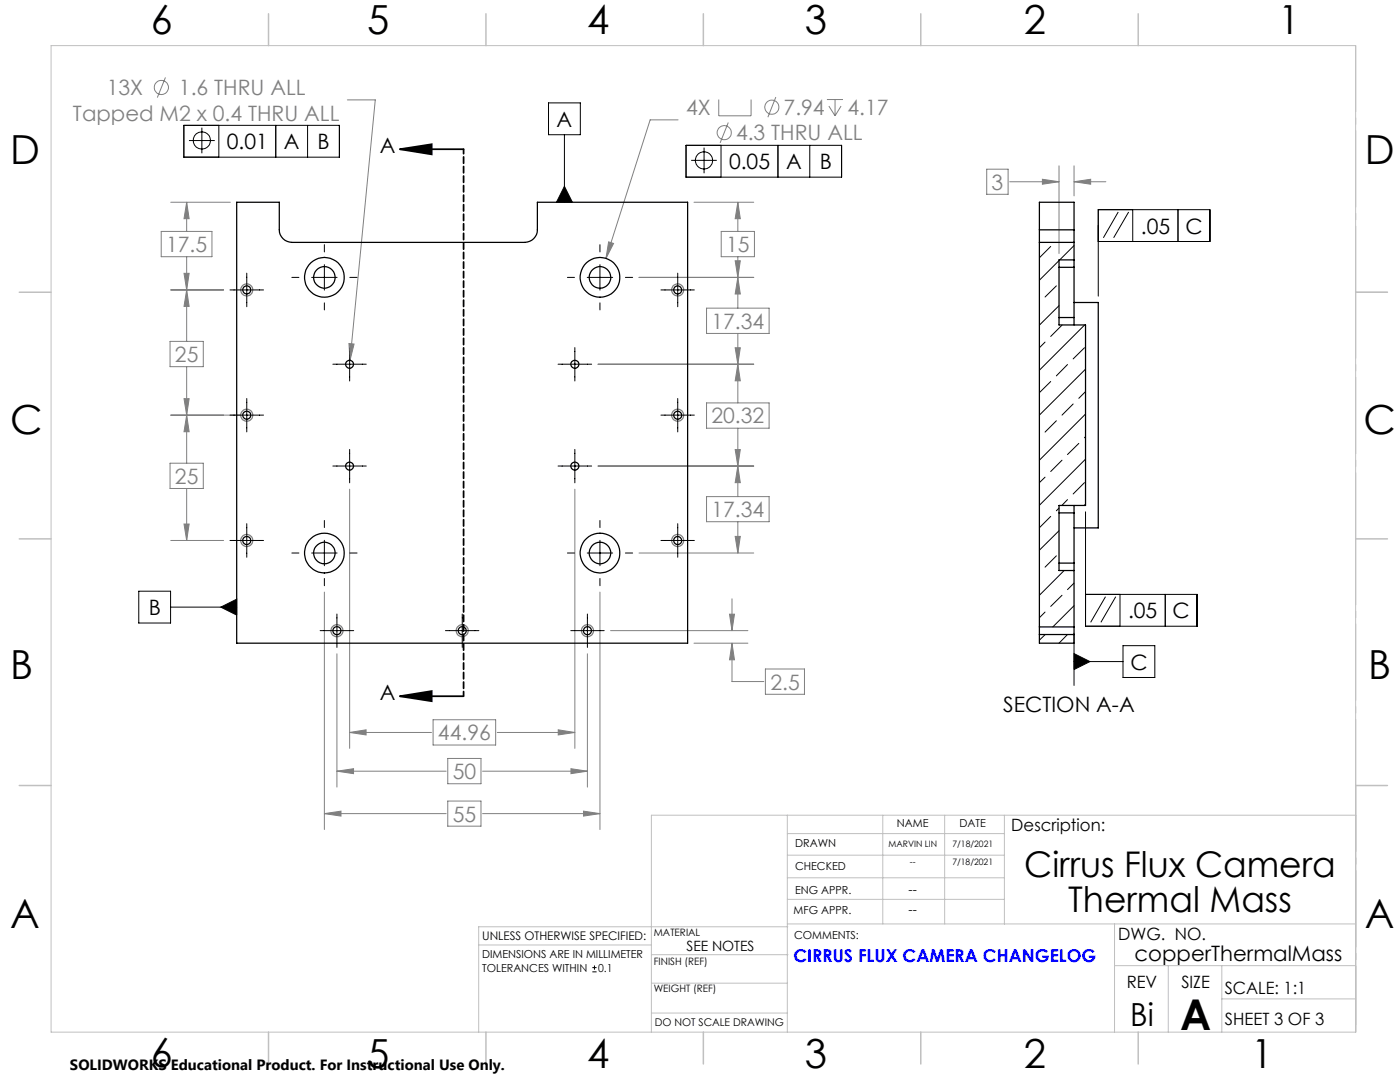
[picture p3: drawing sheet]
<svg xmlns="http://www.w3.org/2000/svg" width="279mm" height="216mm" viewBox="0 0 279 216" stroke-linecap="round" stroke-linejoin="round" font-family="sans-serif">
<g fill="none" stroke="#808080" stroke-width=".2">
<path d="M33 15.5l-1.6 4M69.3 19.9h5.6l-5 52M143.4 19.9v3.2h6.5v-3.2M154.8 19.4l-1.6 4M165 19.9h3.2M166.7 19.9v3.2M135.3 23.9h-5.5l-8.9 27.7M145.3 24.4l-1.6 4.1M165.4 21.2l1.3 1.9M167.9 21.2l-1.2 1.9M196.9 33.8h4.3v5h-4.3zM201.5 36.3h9.8"/>
<path d="M208 35.8l3.3 .5-3.3 .5zM211.3 33.1v17.5M214.3 36.3l3.4-.5v1zM214.3 33.1v6M214.3 36.3h6.4M32.2 46.2h10.1v5h-10.1zM34.1 40.4h11.9M34.1 57.9h10.5M36.7 54.5h1l-.4 3.4zM37.3 40.4l.4 3.2h-1zM37.3 57.9l.4 3.2h-1zM37.3 40.4v5.8"/>
<path d="M37.3 51.2v16.9M121.5 48.3l.9 .3-1.5 3zM127.5 55.4h22.9M138.5 40.4h11.9M143.9 46.2h6.7v5h-6.7zM146.7 52h1l-.5 3.4zM147.2 40.4l.5 3.2h-1zM147.2 55.4l.5 3.3h-1zM147.2 40.4v5.8M147.2 51.2v10.3M33.9 68.1h6.7v5.1h-6.7zM36.7 79.6h1l-.4 3.2z"/>
<path d="M37.3 73.2v19.2M69.6 68.5l1.1 .2-.9 3.2zM119.3 72.7h31.1M141 61.5h12.5v5h-12.5zM146.7 69.4h1l-.5 3.3zM147.2 72.7l.5 3.3h-1zM147.2 66.5v13.9M33.9 92.4h6.7v5.1h-6.7zM34.1 82.8h13.9M37.3 82.8l.4 3.3h-1zM37.3 97.5v10.3M69.8 97.6v51.7"/>
<path d="M114.7 97.6v51.7M119.3 93h31.1M141 80.4h12.5v5h-12.5zM141 99.1h12.5v5h-12.5zM146.7 89.7h1l-.5 3.3zM147.2 93l.5 3.3h-1zM147.2 85.4v13.7M34.1 107.8h10.5M36.7 104.6h1l-.4 3.2zM64.7 118.1v47.4M119.7 118.1v47.4M127.5 110.3h22.9"/>
<path d="M146.1 119.5v6.3M146.7 107h1l-.5 3.3zM147.2 104.1v6.2M67.2 130.5v26.6M117.2 130.5v26.6M121.8 125.8h27.5M138.5 128.3h10.8M145.6 122.6h1l-.5 3.2zM146.1 128.3l.5 3.4h-1zM146.1 128.3v7.7h6.3M152.8 133.5h7.7v5h-7.7zM67.2 153.9l3.4-.5v1z"/>
<path d="M67.2 153.9h21.8M69.8 146.2l3.3-.6v1zM69.8 146.2h16.3M86.4 143.6h12.5v5.1h-12.5zM89.4 151.3h6.6v5.1h-6.6zM89.4 159.8h6.6v5.1h-6.6zM96.3 153.9h20.9M99.2 146.2h15.5M111.4 145.6l3.3 .6-3.3 .4zM113.9 153.4l3.3 .5-3.3 .5zM64.7 162.3l3.4-.4v.9zM64.7 162.3h24.3"/>
<path d="M96.3 162.3h23.4M116.5 161.9l3.2 .4-3.2 .5z"/>
<circle cx="32.2" cy="17.5" r="1.42"/>
<circle cx="144.5" cy="26.5" r="1.41"/>
<circle cx="154" cy="21.4" r="1.4"/>
</g>
<g fill="none" stroke="#000" stroke-width=".2">
<path d="M36.7 25h31v6.4h-31zM37.7 28h5.2M40.3 25.5v5.1M43.7 25v6.4M55 25v6.4M61.4 25v6.4M109.5 20.5h6.3v6.4h-6.3zM112.6 37.2l1.6 3.2h-3.1zM112.6 26.9v13.5M136.9 29h31.1v6.3h-31.1zM137.9 32h5.2M140.5 29.5v5.1"/>
<path d="M143.9 29v6.3M155.3 29v6.3M161.6 29v6.3M45.9 57.9h6.7M49.2 54.5v6.7M58.2 55.4h1.5M62.2 55.4h5.1M64.7 48.8v1.5M64.7 52.8v5.1M69.8 55.4h1.5M113.2 55.4h1.5M117.2 55.4h5.1"/>
<path d="M119.7 48.8v1.5M119.7 52.8v5.1M124.8 55.4h1.5M131.9 57.9h6.7M135.3 54.5v6.7M219.2 48.2h22.2v-6.4h-22.2v17.3M223.2 42.3l-3 5.1M225.2 42.3l-2.9 5.1M226.1 41.8v6.4M235.1 41.8v6.4M49.2 79.5v6.7M64.7 60.4v1.4"/>
<path d="M66.4 72.7h6.7M69.8 69.4v6.6M111.4 72.7h6.7M114.7 69.4v6.6M119.7 60.4v1.4M135.3 79.5v6.7M45.9 82.8h6.7M66.4 93h6.7M69.8 89.7v6.6M111.4 93h6.7M114.7 89.7v6.6M131.9 82.8h6.7"/>
<path d="M27.7 118h6.3v6.3h-6.3zM45.9 107.8h6.7M49.2 104.5v6.7M58.2 110.3h1.5M62.2 110.3h5.1M64.7 103.9v1.4M64.7 107.8v5.1M64.7 115.4v1.5M69.8 110.3h1.5M113.2 110.3h1.5M117.2 110.3h5.1M119.7 103.9v1.4"/>
<path d="M119.7 107.8v5.1M119.7 115.4v1.5M124.8 110.3h1.5M131.9 107.8h6.7M135.3 104.5v6.7M216.6 102.1v22.9h22.3v-6.4h-22.3M220.6 119.1l-2.9 5.1M222.7 119.1l-3 5.1M223.5 118.6v6.4M232.6 118.6v6.4M34 121.1h13.2M44.1 121.1l3.1-1.5v3.1z"/>
<path d="M63.9 125.8h6.7M67.2 122.5v6.7M88.9 125.8h6.7M92.3 122.5v6.7M113.9 125.8h6.7M117.2 122.5v6.7M214.3 130.4l3.2 1.6-3.2 1.6zM214.3 132h9.8M214.3 126.4v10.4M224.1 128.8h6.4v6.4h-6.4zM118.2 193.9h.9M118.2 193.1h.9"/>
<path d="M118.6 192.7v.8"/>
<circle cx="40.3" cy="28" r="1.72"/>
<circle cx="140.5" cy="32" r="1.72"/>
</g>
<path d="M79.8 29.8l6.3-1v2zM79.8 29.8h12.7M79.8 138.9l6.3-1v2zM79.8 138.9h12.7" fill="none" stroke="#000" stroke-width=".35"/>
<g fill="none" stroke="#808080" stroke-width=".25">
<circle cx="49.2" cy="57.8" r="1.2"/>
<circle cx="135.2" cy="57.8" r="1.2"/>
<circle cx="49.2" cy="82.8" r="1.21"/>
<circle cx="135.3" cy="82.8" r="1.21"/>
<circle cx="49.2" cy="107.8" r="1.2"/>
<circle cx="135.2" cy="107.8" r="1.2"/>
<circle cx="67.3" cy="125.9" r="1.2"/>
<circle cx="92.2" cy="125.8" r="1.21"/>
<circle cx="117.2" cy="125.9" r="1.2"/>
</g>
<path d="M92.5 29.8v109.1" fill="none" stroke="#000" stroke-width=".35" stroke-dasharray="1.3 .6" stroke-dashoffset=".4"/>
<path d="M270.6 9.1v49.2M270.6 58.3v49.2M270.6 107.5v49.2M270.6 156.7v49.2" fill="none" stroke="#c0c0c0" stroke-width=".2" stroke-dasharray="15.2 1.3 1.3 1.3" stroke-dashoffset="2.1"/>
<g fill="none" stroke="#c0c0c0" stroke-width=".2">
<path d="M10.2 9.1h260.3v196.9h-260.3zM270.5 58.3h6.4M270.5 156.7h6.4M157.1 162.7v43.3M157.1 175.2h43.3M157.1 170.6h43.3M157.1 166.3h43.3M157.1 179.5h43.3M176.2 162.7v21.7M188.5 162.7v21.7M200.4 162.7v21.7M270.6 162.7h-140.6v43.3"/>
<path d="M95.5 188.6h34.5M130 196.2h27.1M130 190.5h27.3M157.1 184.4h113.4M157.2 184.9h-61.7v21.1M222.4 184.4v21.6M222.4 192.7h48.1M233.2 192.7v13.3M243.8 199.3h26.7M243.8 192.7v13.3M130 202.1h27.1"/>
</g>
<g fill="none" stroke="#c0c0c0" stroke-width=".3">
<path d="M53.6 2.8v6.3M97 2.8v6.3M140.4 2.8v6.3M183.8 2.8v6.3M227.2 2.8v6.3M3.8 58.3h6.4M270.5 58.3h6.4M3.8 107.5h6.4M270.5 107.5h6.4M3.8 156.7h6.4M270.5 156.7h6.4M53.6 206v6.3"/>
<path d="M97 206v6.3M140.4 206v6.3M183.8 206v6.3M227.2 206v6.3"/>
</g>
<g fill="#000">
<path d="M214.3 130.4l3.2 1.6-3.2 1.6z"/>
<path d="M79.8 29.8l6.3-1v2zM79.8 138.9l6.3-1v2z"/>
</g>
<path d="M147.2 72.7l.5 3.3h-1zM146.7 89.7h1l-.5 3.3zM69.8 146.2l3.3-.6v1zM111.4 145.6l3.3 .6-3.3 .4zM64.7 162.3l3.4-.4v.9zM116.5 161.9l3.2 .4-3.2 .5zM67.2 153.9l3.4-.5v1zM113.9 153.4l3.3 .5-3.3 .5zM145.6 122.6h1l-.5 3.2zM146.1 128.3l.5 3.4h-1zM147.2 40.4l.5 3.2h-1zM146.7 52h1l-.5 3.4zM147.2 55.4l.5 3.3h-1zM146.7 69.4h1l-.5 3.3zM147.2 93l.5 3.3h-1zM146.7 107h1l-.5 3.3zM37.3 40.4l.4 3.2h-1zM36.7 54.5h1l-.4 3.4zM37.3 57.9l.4 3.2h-1zM36.7 79.6h1l-.4 3.2zM36.7 104.6h1l-.4 3.2zM37.3 82.8l.4 3.3h-1zM121.5 48.3l-.6 3.3 1.5-3zM69.6 68.5l.2 3.4 .9-3.2zM208 35.8l3.3 .5-3.3 .5zM214.3 36.3l3.4-.5v1z" fill="#808080"/>
<path d="M112.6 37.2l1.6 3.2h-3.1zM44.1 121.1l3.1 1.6v-3.1z" fill="#000"/>
<g fill="none" stroke="#000" stroke-width=".25">
<path d="M47.2 40.4h8.5v5.5a2.53 2.53 0 0 0 2.5 2.5h46.5a2.53 2.53 0 0 0 2.5-2.5v-5.5h30v87.9h-90zM207.4 45.9v2.5M207.4 45.9v-5.5h6.9v5.5M207.4 48.4h6.9M207.4 48.4v76.7M207.4 45.9h6.9M211.3 53.3h3M214.3 51.9v1.4M214.3 45.9v2.5M214.3 51.9h-3v12.9h5.3v36.1h-5.3v12.9h3M214.3 48.4v3.5M214.3 53.3v10.1"/>
<path d="M211.3 63.4h3M214.3 63.4v1.4M214.3 60.4h4.9v44.9h-4.9M211.3 112.4h3M211.3 102.3h3M214.3 112.4v1.4M214.3 100.9v1.4M214.3 102.3v10.1M214.3 113.8v11.3M207.4 125.1v1.5M207.4 126.6v1.7h6.9v-1.7M207.4 125.1h6.9"/>
<path d="M207.4 126.6h6.9M214.3 125.1v1.5"/>
<circle cx="49.3" cy="57.9" r=".81"/>
<circle cx="64.7" cy="55.3" r="2.15"/>
<circle cx="64.8" cy="55.3" r="4"/>
<circle cx="119.7" cy="55.4" r="2.14"/>
<circle cx="119.8" cy="55.3" r="4"/>
<circle cx="135.3" cy="57.9" r=".81"/>
<circle cx="69.8" cy="72.7" r=".8"/>
<circle cx="114.7" cy="72.7" r=".81"/>
<circle cx="49.2" cy="82.8" r=".81"/>
<circle cx="69.8" cy="93" r=".8"/>
<circle cx="114.7" cy="93" r=".81"/>
<circle cx="135.2" cy="82.8" r=".8"/>
<circle cx="49.2" cy="107.8" r=".81"/>
<circle cx="64.7" cy="110.4" r="2.15"/>
<circle cx="64.8" cy="110.4" r="4"/>
<circle cx="119.7" cy="110.3" r="2.14"/>
<circle cx="119.8" cy="110.4" r="4"/>
<circle cx="135.2" cy="107.9" r=".8"/>
<circle cx="67.2" cy="125.8" r=".81"/>
<circle cx="92.2" cy="125.9" r=".8"/>
<circle cx="117.2" cy="125.9" r=".8"/>
</g>
<g fill="none" stroke="#000" stroke-width=".2">
<path d="M209.7 49.2l-2.3 2.2M210.8 57l-2.2 2.3M211.3 52l-3.9 3.9M214.3 49l-2.8 2.9M208.6 68.3l-1.2 1.1M209.7 76.1l-2.3 2.3M211.3 61l-3.9 3.9M211.9 64.9l-2.2 2.2M213 72.7l-2.2 2.3M216.4 69.4l-2.2 2.2M216.5 64.8l-9.1 9.1M216.6 73.7l-9.2 9.1"/>
<path d="M216.6 78.1l-1.3 1.4M208.6 95.2l-1.2 1.1M210.8 84l-2.2 2.2M211.9 91.8l-2.2 2.3M213 99.7l-1.1 1.2M214.2 80.6l-2.3 2.2M215.3 88.5l-2.3 2.2M216.4 96.3l-2.2 2.3M216.6 82.6l-9.2 9.2M216.6 91.6l-9.2 9.2M216.6 87.1l-.2 .2M209.7 103l-2.3 2.3"/>
<path d="M210.8 110.9l-2.2 2.3M211.3 105.9l-3.9 3.9M211.3 101.4l-.5 .5M211.9 118.8l-2.2 2.2M212.4 113.8l-5 5M214.3 116.3l-1.3 1.4M216.6 100.6l-.2 .3M208.6 122.1l-1.2 1.2M208.6 126.6l-1.2 1.1M213 126.6l-1.7 1.7M214.3 120.9l-4.2 4.2"/>
</g>
<text font-size="8.5" x="235.5" y="205.4">A</text>
<g font-size="8">
<text x="30.1" y="6.8">6</text>
<text x="73.3" y="6.9">5</text>
<text x="117.2" y="6.9">4</text>
<text x="160.6" y="6.9">3</text>
<text x="204.3" y="6.9">2</text>
<text x="255.1" y="6.9">1</text>
<text x="2.1" y="32.8">D</text>
<text x="272.4" y="32.8">D</text>
<text x="2.1" y="86.5">C</text>
<text x="272.1" y="86.5">C</text>
<text x="2.1" y="135.6">B</text>
<text x="273.1" y="135.6">B</text>
<text x="2.1" y="185.1">A</text>
<text x="272.4" y="185.1">A</text>
<text x="30.1" y="212.9">6</text>
<text x="73.3" y="213.1">5</text>
<text x="117.2" y="213.1">4</text>
<text x="160.6" y="213.1">3</text>
<text x="204.3" y="213.1">2</text>
<text x="249.7" y="213.1">1</text>
</g>
<g font-size="7.1">
<text x="204.4" y="174.9">Cirrus Flux Camera</text>
<text x="213.2" y="182">Thermal Mass</text>
</g>
<text font-size="6.3" x="225.5" y="204.6">Bi</text>
<g font-size="4.2" fill="#808080">
<text x="21.3" y="19">13X</text>
<text x="35.7" y="19">1.6 THRU ALL</text>
<text x="136.9" y="22.9">4X</text>
<text x="156.4" y="22.9">7.94</text>
<text x="169.1" y="22.9">4.17</text>
<text x="14.6" y="24.1">Tapped M2 x 0.4 THRU ALL</text>
<text x="146.9" y="28">4.3 THRU ALL</text>
<text x="197.9" y="37.9">3</text>
<text x="33.2" y="50.3">17.5</text>
<text x="144.9" y="50.3">15</text>
<text x="142" y="65.6">17.34</text>
<text x="34.9" y="72.2">25</text>
<text x="142" y="84.5">20.32</text>
<text x="34.9" y="96.5">25</text>
<text x="142" y="103.2">17.34</text>
<text x="153.7" y="137.6">2.5</text>
<text x="87.4" y="147.7">44.96</text>
<text x="90.3" y="155.5">50</text>
<text x="90.3" y="163.9">55</text>
</g>
<g font-size="4.2">
<text x="45.3" y="29.8">0.01</text>
<text x="56.7" y="29.8">A</text>
<text x="63.4" y="29.8">B</text>
<text x="111.1" y="25.3">A</text>
<text x="75.8" y="30.5">A</text>
<text x="145.5" y="33.8">0.05</text>
<text x="156.9" y="33.8">A</text>
<text x="163.6" y="33.8">B</text>
<text x="227.7" y="46.6">.05</text>
<text x="236.6" y="46.6">C</text>
<text x="29.7" y="122.7">B</text>
<text x="225.1" y="123.4">.05</text>
<text x="234" y="123.4">C</text>
<text x="225.6" y="133.6">C</text>
<text x="75.8" y="139.6">A</text>
<text x="200.2" y="142">SECTION A-A</text>
<text x="226.4" y="191.7">copperThermalMass</text>
</g>
<text font-size="3.5" fill="#00f" x="158.3" y="191.9">CIRRUS FLUX CAMERA CHANGELOG</text>
<g font-size="3.4">
<text x="201.8" y="165.9">Description:</text>
<text x="223.2" y="187.6">DWG. NO.</text>
<text x="224.9" y="197.2">REV</text>
<text x="235.8" y="197.2">SIZE</text>
<text x="244.4" y="198.4">SCALE: 1:1</text>
<text x="244.4" y="204.6">SHEET 3 OF 3</text>
</g>
<text font-size="3" x="14" y="213.5">SOLIDWORKS Educational Product. For Instructional Use Only.</text>
<text font-size="2.8" x="137" y="189.7">SEE NOTES</text>
<g font-size="2.5">
<text x="181.3" y="178.3">--</text>
<text x="181.3" y="182.3">--</text>
</g>
<text font-size="2.4" x="96.2" y="187.5">UNLESS OTHERWISE SPECIFIED:</text>
<g font-size="2.2">
<text x="179" y="165.1">NAME</text>
<text x="191.5" y="165.1">DATE</text>
<text x="158.7" y="169">DRAWN</text>
<text x="158.7" y="173.5">CHECKED</text>
<text x="158.7" y="178.3">ENG APPR.</text>
<text x="158.4" y="182.4">MFG APPR.</text>
<text x="96.2" y="191.2">DIMENSIONS ARE IN MILLIMETER</text>
<text x="158.5" y="187.4">COMMENTS:</text>
<text x="96.2" y="193.9">TOLERANCES WITHIN</text>
<text x="119.4" y="193.9">0.1</text>
</g>
<text font-size="2.1" x="130.7" y="204.6">DO NOT SCALE DRAWING</text>
<g font-size="2">
<text x="130.5" y="186.8">MATERIAL</text>
<text x="130.5" y="192.5">FINISH (REF)</text>
<text x="130.5" y="198">WEIGHT (REF)</text>
</g>
<g font-size="1.8">
<text x="177.3" y="169">MARVIN LIN</text>
<text x="181.6" y="172.6">--</text>
<text x="190.1" y="172.6">7/18/2021</text>
<text x="190.1" y="169">7/18/2021</text>
</g>
</svg>
